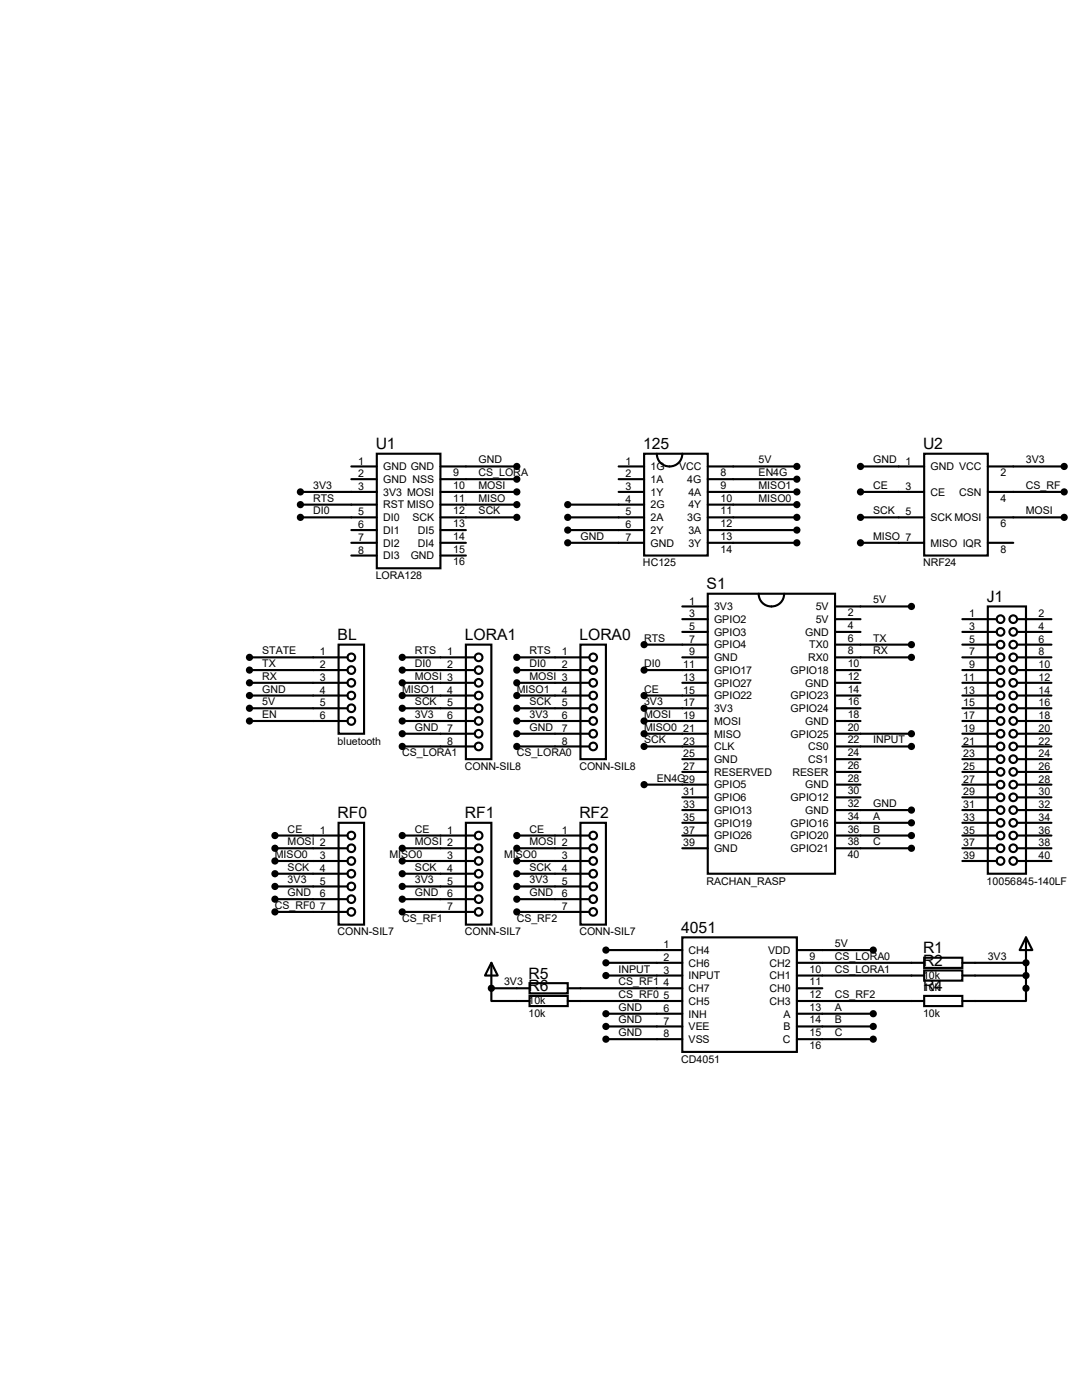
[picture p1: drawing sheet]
<svg xmlns="http://www.w3.org/2000/svg" width="216mm" height="279mm" viewBox="0 0 216 279" stroke-linecap="round" stroke-linejoin="round" font-family="sans-serif">
<g fill="none" stroke="#000" stroke-width=".42">
<path d="M59.9 98.2h15.3M70.1 93.1h5.1M70.1 95.6h5.1M75.2 90.6h12.7v22.8h-12.7zM87.9 93.1h15.2M87.9 98.2h15.2M87.9 95.6h15.2M123.4 93.1h5.1M123.4 98.2h5.1M123.4 95.6h5.1M128.5 90.6h12.7v20.3h-12.7zM131.1 90.6a2.54 2.54 0 0 0 2.5 2.5 2.54 2.54 0 0 0 2.5-2.5"/>
<path d="M141.2 93.1h17.8M141.2 98.2h17.8M141.2 95.6h17.8M171.7 93.1h12.7M171.7 98.2h12.7M184.4 90.6h12.7v20.3h-12.7zM197.1 93.1h15.2M197.1 98.2h15.2M59.9 103.3h15.3M59.9 100.7h15.3M70.1 108.3h5.1M70.1 105.8h5.1"/>
<path d="M70.1 110.9h5.1M87.9 103.3h15.2M87.9 108.3h5.1M87.9 100.7h15.2M87.9 105.8h5.1M87.9 110.9h5.1M113.3 103.3h15.2M113.3 108.3h15.2M113.3 100.7h15.2M113.3 105.8h15.2M141.2 118.5h25.4v55.9h-25.4zM141.2 103.3h17.8"/>
<path d="M141.2 108.3h17.8M141.2 100.7h17.8M141.2 105.8h17.8M151.4 118.5a2.54 2.54 0 0 0 2.5 2.5 2.54 2.54 0 0 0 2.6-2.5M171.7 103.3h12.7M171.7 108.3h12.7M197.1 103.3h15.2M197.1 108.3h5.1M49.8 131.2h19.5M49.8 133.7h19.5M49.8 136.3h19.5M49.8 138.8h19.5"/>
<path d="M67.6 128.7h5v17.7h-5zM80.3 131.2h14.4M80.3 133.7h14.4M80.3 136.3h14.4M80.3 138.8h14.4M93 128.7h5v22.8h-5zM103.1 131.2h14.5M103.1 133.7h14.5M103.1 136.3h14.5M103.1 138.8h14.5M115.8 128.7h5.1v22.8h-5.1zM128.5 133.7h12.7"/>
<path d="M128.5 138.8h12.7M128.5 128.7h12.7M136.1 131.2h5.1M136.1 136.3h5.1M136.1 121h5.1M136.1 126.1h5.1M136.1 123.6h5.1M166.6 131.2h15.3M166.6 133.7h5.1M166.6 136.3h5.1M166.6 138.8h5.1M166.6 128.7h15.3"/>
<path d="M166.6 121h15.3M166.6 126.1h5.1M166.6 123.6h5.1M192 131.2h6.9M192 133.7h6.9M192 136.3h6.9M192 138.8h6.9M192 128.7h6.9M192 126.1h6.9M192 123.6h6.9M197.1 121h7.6v53.4h-7.6zM202.9 131.2h6.9"/>
<path d="M202.9 133.7h6.9M202.9 136.3h6.9M202.9 138.8h6.9M202.9 128.7h6.9M202.9 126.1h6.9M202.9 123.6h6.9M49.8 141.4h19.5M49.8 143.9h19.5M80.3 141.4h14.4M80.3 143.9h14.4M80.3 146.4h14.4M80.3 149h14.4"/>
<path d="M103.1 141.4h14.5M103.1 143.9h14.5M103.1 146.4h14.5M103.1 149h14.5M128.5 141.4h12.7M128.5 143.9h12.7M128.5 146.4h12.7M128.5 149h12.7M128.5 156.6h12.7M136.1 151.5h5.1M136.1 154.1h5.1M136.1 159.1h5.1"/>
<path d="M166.6 141.4h5.1M166.6 143.9h5.1M166.6 146.4h15.3M166.6 149h15.3M166.6 156.6h5.1M166.6 151.5h5.1M166.6 154.1h5.1M166.6 159.1h5.1M192 141.4h6.9M192 143.9h6.9M192 146.4h6.9M192 149h6.9"/>
<path d="M192 156.6h6.9M192 151.5h6.9M192 154.1h6.9M192 159.1h6.9M202.9 141.4h6.9M202.9 143.9h6.9M202.9 146.4h6.9M202.9 149h6.9M202.9 156.6h6.9M202.9 151.5h6.9M202.9 154.1h6.9M202.9 159.1h6.9"/>
<path d="M54.9 166.8h14.4M54.9 169.3h14.4M54.9 179.5h14.4M54.9 176.9h14.4M54.9 174.4h14.4M54.9 171.8h14.4M67.6 164.2h5v20.3h-5zM80.3 166.8h14.4M80.3 169.3h14.4M80.3 179.5h14.4M80.3 176.9h14.4M80.3 174.4h14.4"/>
<path d="M80.3 171.8h14.4M93 164.2h5v20.3h-5zM103.1 166.8h14.5M103.1 169.3h14.5M103.1 179.5h14.5M103.1 176.9h14.5M103.1 174.4h14.5M103.1 171.8h14.5M115.8 164.2h5.1v20.3h-5.1zM136.1 164.2h5.1M136.1 166.8h5.1M136.1 169.3h5.1"/>
<path d="M136.1 161.7h5.1M166.6 164.2h15.3M166.6 166.8h15.3M166.6 169.3h15.3M166.6 161.7h15.3M192 164.2h6.9M192 166.8h6.9M192 169.3h6.9M192 161.7h6.9M192 171.8h6.9M202.9 164.2h6.9M202.9 166.8h6.9"/>
<path d="M202.9 169.3h6.9M202.9 161.7h6.9M202.9 171.8h6.9M54.9 182h14.4M80.3 182h14.4M98 192.2l1.3 2.5h-2.5zM98 197.2v2.6h7.7M98 197.2h7.7M98 192.2v5M103.1 182h14.5M105.7 196.2h7.6v2h-7.6zM105.7 198.8h7.6v2h-7.6z"/>
<path d="M113.3 199.8h22.8M113.3 197.2h22.8M120.9 189.6h15.2M120.9 194.7h15.2M120.9 192.2h15.2M136.1 187.1h22.9v22.8h-22.9zM159 189.6h15.2M159 194.7h25.4M159 192.2h25.4M159 199.8h25.4M159 197.2h5.1M184.4 191.1h7.6v2.1h-7.6z"/>
<path d="M184.4 193.7h7.6v2h-7.6zM184.4 198.8h7.6v2h-7.6zM192 194.7h12.7M192 192.2h12.7M204.7 187.1l1.3 2.5h-2.5zM204.7 187.1v12.7h-12.7M120.9 202.3h15.2M120.9 204.9h15.2M120.9 207.4h15.2M159 202.3h15.2M159 204.9h15.2M159 207.4h15.2"/>
<circle cx="70.1" cy="133.7" r=".76"/>
<circle cx="70.1" cy="136.3" r=".76"/>
<circle cx="70.1" cy="138.8" r=".76"/>
<circle cx="70.1" cy="131.2" r=".76"/>
<circle cx="95.5" cy="131.2" r=".76"/>
<circle cx="95.5" cy="133.7" r=".76"/>
<circle cx="95.5" cy="136.3" r=".76"/>
<circle cx="95.5" cy="138.8" r=".76"/>
<circle cx="118.4" cy="133.7" r=".76"/>
<circle cx="118.4" cy="136.3" r=".76"/>
<circle cx="118.4" cy="138.8" r=".76"/>
<circle cx="118.4" cy="131.2" r=".76"/>
<circle cx="199.6" cy="123.6" r=".76"/>
<circle cx="199.6" cy="126.1" r=".76"/>
<circle cx="199.6" cy="131.2" r=".76"/>
<circle cx="199.6" cy="133.7" r=".76"/>
<circle cx="199.6" cy="136.3" r=".76"/>
<circle cx="199.6" cy="128.7" r=".76"/>
<circle cx="199.6" cy="138.8" r=".76"/>
<circle cx="202.2" cy="123.6" r=".76"/>
<circle cx="202.2" cy="126.1" r=".76"/>
<circle cx="202.2" cy="133.7" r=".76"/>
<circle cx="202.2" cy="128.7" r=".76"/>
<circle cx="202.2" cy="131.2" r=".76"/>
<circle cx="202.2" cy="136.3" r=".76"/>
<circle cx="202.2" cy="138.8" r=".76"/>
<circle cx="70.1" cy="143.9" r=".76"/>
<circle cx="70.1" cy="141.4" r=".76"/>
<circle cx="95.5" cy="146.4" r=".76"/>
<circle cx="95.5" cy="143.9" r=".76"/>
<circle cx="95.5" cy="149" r=".76"/>
<circle cx="95.5" cy="141.4" r=".76"/>
<circle cx="118.4" cy="143.9" r=".76"/>
<circle cx="118.4" cy="141.4" r=".76"/>
<circle cx="118.4" cy="149" r=".76"/>
<circle cx="118.4" cy="146.4" r=".76"/>
<circle cx="199.6" cy="154.1" r=".76"/>
<circle cx="199.6" cy="141.4" r=".76"/>
<circle cx="199.6" cy="143.9" r=".76"/>
<circle cx="199.6" cy="156.6" r=".76"/>
<circle cx="199.6" cy="159.1" r=".76"/>
<circle cx="199.6" cy="149" r=".76"/>
<circle cx="199.6" cy="146.4" r=".76"/>
<circle cx="199.6" cy="151.5" r=".76"/>
<circle cx="202.2" cy="146.4" r=".76"/>
<circle cx="202.2" cy="141.4" r=".76"/>
<circle cx="202.2" cy="143.9" r=".76"/>
<circle cx="202.2" cy="149" r=".76"/>
<circle cx="202.2" cy="151.5" r=".76"/>
<circle cx="202.2" cy="159.1" r=".76"/>
<circle cx="202.2" cy="154.1" r=".76"/>
<circle cx="202.2" cy="156.6" r=".76"/>
<circle cx="70.1" cy="176.9" r=".76"/>
<circle cx="70.1" cy="169.3" r=".76"/>
<circle cx="70.1" cy="171.8" r=".76"/>
<circle cx="70.1" cy="179.5" r=".76"/>
<circle cx="70.1" cy="174.4" r=".76"/>
<circle cx="70.1" cy="166.8" r=".76"/>
<circle cx="95.5" cy="169.3" r=".76"/>
<circle cx="95.5" cy="171.8" r=".76"/>
<circle cx="95.5" cy="166.8" r=".76"/>
<circle cx="95.5" cy="179.5" r=".76"/>
<circle cx="95.5" cy="174.4" r=".76"/>
<circle cx="95.5" cy="176.9" r=".76"/>
<circle cx="118.4" cy="166.8" r=".76"/>
<circle cx="118.4" cy="174.4" r=".76"/>
<circle cx="118.4" cy="179.5" r=".76"/>
<circle cx="118.4" cy="169.3" r=".76"/>
<circle cx="118.4" cy="171.8" r=".76"/>
<circle cx="118.4" cy="176.9" r=".76"/>
<circle cx="199.6" cy="169.3" r=".76"/>
<circle cx="199.6" cy="161.7" r=".76"/>
<circle cx="199.6" cy="166.8" r=".76"/>
<circle cx="199.6" cy="164.2" r=".76"/>
<circle cx="199.6" cy="171.8" r=".76"/>
<circle cx="202.2" cy="161.7" r=".76"/>
<circle cx="202.2" cy="164.2" r=".76"/>
<circle cx="202.2" cy="171.8" r=".76"/>
<circle cx="202.2" cy="166.8" r=".76"/>
<circle cx="202.2" cy="169.3" r=".76"/>
<circle cx="70.1" cy="182" r=".76"/>
<circle cx="95.5" cy="182" r=".76"/>
<circle cx="118.4" cy="182" r=".76"/>
</g>
<g fill="#000">
<circle cx="98" cy="197.2" r=".21"/>
<circle cx="204.7" cy="192.2" r=".21"/>
</g>
<g fill="#000" stroke="#000" stroke-width=".42">
<circle cx="59.9" cy="98.2" r=".51"/>
<circle cx="103.1" cy="93.1" r=".51"/>
<circle cx="103.1" cy="95.6" r=".51"/>
<circle cx="103.1" cy="98.2" r=".51"/>
<circle cx="159" cy="98.2" r=".51"/>
<circle cx="159" cy="93.1" r=".51"/>
<circle cx="159" cy="95.6" r=".51"/>
<circle cx="171.7" cy="93.1" r=".51"/>
<circle cx="171.7" cy="98.2" r=".51"/>
<circle cx="212.3" cy="93.1" r=".51"/>
<circle cx="212.3" cy="98.2" r=".51"/>
<circle cx="59.9" cy="100.7" r=".51"/>
<circle cx="59.9" cy="103.3" r=".51"/>
<circle cx="103.1" cy="100.7" r=".51"/>
<circle cx="103.1" cy="103.3" r=".51"/>
<circle cx="113.3" cy="103.3" r=".51"/>
<circle cx="113.3" cy="105.8" r=".51"/>
<circle cx="113.3" cy="100.7" r=".51"/>
<circle cx="113.3" cy="108.3" r=".51"/>
<circle cx="159" cy="108.3" r=".51"/>
<circle cx="159" cy="103.3" r=".51"/>
<circle cx="159" cy="105.8" r=".51"/>
<circle cx="159" cy="100.7" r=".51"/>
<circle cx="171.7" cy="103.3" r=".51"/>
<circle cx="171.7" cy="108.3" r=".51"/>
<circle cx="212.3" cy="103.3" r=".51"/>
<circle cx="49.8" cy="138.8" r=".51"/>
<circle cx="49.8" cy="131.2" r=".51"/>
<circle cx="49.8" cy="133.7" r=".51"/>
<circle cx="49.8" cy="136.3" r=".51"/>
<circle cx="80.3" cy="133.7" r=".51"/>
<circle cx="80.3" cy="136.3" r=".51"/>
<circle cx="80.3" cy="138.8" r=".51"/>
<circle cx="80.3" cy="131.2" r=".51"/>
<circle cx="103.1" cy="133.7" r=".51"/>
<circle cx="103.1" cy="131.2" r=".51"/>
<circle cx="103.1" cy="136.3" r=".51"/>
<circle cx="103.1" cy="138.8" r=".51"/>
<circle cx="128.5" cy="133.7" r=".51"/>
<circle cx="128.5" cy="138.8" r=".51"/>
<circle cx="128.5" cy="128.7" r=".51"/>
<circle cx="181.9" cy="121" r=".51"/>
<circle cx="181.9" cy="128.7" r=".51"/>
<circle cx="181.9" cy="131.2" r=".51"/>
<circle cx="49.8" cy="143.9" r=".51"/>
<circle cx="49.8" cy="141.4" r=".51"/>
<circle cx="80.3" cy="149" r=".51"/>
<circle cx="80.3" cy="143.9" r=".51"/>
<circle cx="80.3" cy="146.4" r=".51"/>
<circle cx="80.3" cy="141.4" r=".51"/>
<circle cx="103.1" cy="146.4" r=".51"/>
<circle cx="103.1" cy="149" r=".51"/>
<circle cx="103.1" cy="143.9" r=".51"/>
<circle cx="103.1" cy="141.4" r=".51"/>
<circle cx="128.5" cy="146.4" r=".51"/>
<circle cx="128.5" cy="149" r=".51"/>
<circle cx="128.5" cy="141.4" r=".51"/>
<circle cx="128.5" cy="143.9" r=".51"/>
<circle cx="128.5" cy="156.6" r=".51"/>
<circle cx="181.9" cy="146.4" r=".51"/>
<circle cx="181.9" cy="149" r=".51"/>
<circle cx="54.9" cy="176.9" r=".51"/>
<circle cx="54.9" cy="179.5" r=".51"/>
<circle cx="54.9" cy="171.8" r=".51"/>
<circle cx="54.9" cy="166.8" r=".51"/>
<circle cx="54.9" cy="169.3" r=".51"/>
<circle cx="54.9" cy="174.4" r=".51"/>
<circle cx="80.3" cy="171.8" r=".51"/>
<circle cx="80.3" cy="166.8" r=".51"/>
<circle cx="80.3" cy="174.4" r=".51"/>
<circle cx="80.3" cy="169.3" r=".51"/>
<circle cx="80.3" cy="179.5" r=".51"/>
<circle cx="80.3" cy="176.9" r=".51"/>
<circle cx="103.1" cy="176.9" r=".51"/>
<circle cx="103.1" cy="179.5" r=".51"/>
<circle cx="103.1" cy="174.4" r=".51"/>
<circle cx="103.1" cy="171.8" r=".51"/>
<circle cx="103.1" cy="169.3" r=".51"/>
<circle cx="103.1" cy="166.8" r=".51"/>
<circle cx="181.9" cy="161.7" r=".51"/>
<circle cx="181.9" cy="164.2" r=".51"/>
<circle cx="181.9" cy="169.3" r=".51"/>
<circle cx="181.9" cy="166.8" r=".51"/>
<circle cx="54.9" cy="182" r=".51"/>
<circle cx="80.3" cy="182" r=".51"/>
<circle cx="98" cy="197.2" r=".51"/>
<circle cx="103.1" cy="182" r=".51"/>
<circle cx="120.9" cy="189.6" r=".51"/>
<circle cx="120.9" cy="192.2" r=".51"/>
<circle cx="120.9" cy="194.7" r=".51"/>
<circle cx="174.2" cy="189.6" r=".51"/>
<circle cx="204.7" cy="197.2" r=".51"/>
<circle cx="204.7" cy="192.2" r=".51"/>
<circle cx="204.7" cy="194.7" r=".51"/>
<circle cx="120.9" cy="207.4" r=".51"/>
<circle cx="120.9" cy="202.3" r=".51"/>
<circle cx="120.9" cy="204.9" r=".51"/>
<circle cx="174.2" cy="207.4" r=".51"/>
<circle cx="174.2" cy="202.3" r=".51"/>
<circle cx="174.2" cy="204.9" r=".51"/>
</g>
<g font-size="3.1">
<text x="75" y="89.7">U1</text>
<text x="128.3" y="89.7">125</text>
<text x="184.2" y="89.7">U2</text>
<text x="141" y="117.6">S1</text>
<text x="196.9" y="120.1">J1</text>
<text x="67.3" y="127.8">BL</text>
<text x="92.7" y="127.8">LORA1</text>
<text x="115.6" y="127.8">LORA0</text>
<text x="67.3" y="163.3">RF0</text>
<text x="92.7" y="163.3">RF1</text>
<text x="115.6" y="163.3">RF2</text>
<text x="135.9" y="186.2">4051</text>
<text x="184.2" y="190.2">R1</text>
<text x="105.4" y="195.3">R5</text>
<text x="105.4" y="197.9">R6</text>
<text x="184.2" y="192.8">R2</text>
<text x="184.2" y="197.9">R4</text>
</g>
<g font-size="2.1">
<text x="71.5" y="92.7">1</text>
<text x="71.5" y="95.2">2</text>
<text x="76.4" y="93.9">GND GND</text>
<text x="90.4" y="95">9</text>
<text x="95.5" y="92.5">GND</text>
<text x="95.5" y="95">CS_LORA</text>
<text x="124.8" y="92.7">1</text>
<text x="124.8" y="95.2">2</text>
<text x="129.8" y="93.9">1G</text>
<text x="135.5" y="93.9">VCC</text>
<text x="143.8" y="95">8</text>
<text x="151.4" y="92.5">5V</text>
<text x="151.4" y="95">EN4G</text>
<text x="174.2" y="92.5">GND</text>
<text x="180.7" y="92.7">1</text>
<text x="185.7" y="93.9">GND VCC</text>
<text x="199.6" y="95">2</text>
<text x="204.7" y="92.5">3V3</text>
<text x="62.5" y="97.6">3V3</text>
<text x="62.5" y="100.1">RTS</text>
<text x="71.5" y="97.8">3</text>
<text x="76.4" y="96.4">GND NSS</text>
<text x="76.4" y="98.9">3V3 MOSI</text>
<text x="76.4" y="101.5">RST MISO</text>
<text x="90.4" y="100.1">11</text>
<text x="90.4" y="97.6">10</text>
<text x="95.5" y="97.6">MOSI</text>
<text x="95.5" y="100.1">MISO</text>
<text x="124.8" y="97.8">3</text>
<text x="124.8" y="100.3">4</text>
<text x="129.8" y="96.4">1A</text>
<text x="129.8" y="98.9">1Y</text>
<text x="129.8" y="101.5">2G</text>
<text x="137.1" y="96.4">4G</text>
<text x="137.4" y="101.5">4Y</text>
<text x="137.4" y="98.9">4A</text>
<text x="143.8" y="100.1">10</text>
<text x="143.8" y="97.6">9</text>
<text x="151.4" y="97.6">MISO1</text>
<text x="151.4" y="100.1">MISO0</text>
<text x="174.2" y="97.6">CE</text>
<text x="180.7" y="97.8">3</text>
<text x="185.7" y="98.9">CE</text>
<text x="191.4" y="98.9">CSN</text>
<text x="199.6" y="100.1">4</text>
<text x="204.7" y="97.6">CS_RF</text>
<text x="62.5" y="102.7">DI0</text>
<text x="71.5" y="102.9">5</text>
<text x="71.5" y="105.4">6</text>
<text x="71.5" y="107.9">7</text>
<text x="76.4" y="104">DI0</text>
<text x="76.4" y="106.6">DI1</text>
<text x="82.3" y="104">SCK</text>
<text x="83.3" y="106.6">DI5</text>
<text x="90.4" y="107.7">14</text>
<text x="90.4" y="105.2">13</text>
<text x="90.4" y="102.7">12</text>
<text x="95.5" y="102.7">SCK</text>
<text x="115.8" y="107.7">GND</text>
<text x="124.8" y="102.9">5</text>
<text x="124.8" y="105.4">6</text>
<text x="124.8" y="107.9">7</text>
<text x="129.8" y="104">2A</text>
<text x="129.8" y="106.6">2Y</text>
<text x="137.1" y="104">3G</text>
<text x="137.4" y="106.6">3A</text>
<text x="143.8" y="107.7">13</text>
<text x="143.8" y="105.2">12</text>
<text x="143.8" y="102.7">11</text>
<text x="174.2" y="102.7">SCK</text>
<text x="174.2" y="107.7">MISO 7</text>
<text x="180.7" y="102.9">5</text>
<text x="185.7" y="104">SCK MOSI</text>
<text x="199.6" y="105.2">6</text>
<text x="204.7" y="102.7">MOSI</text>
<text x="71.5" y="110.5">8</text>
<text x="76.4" y="109.1">DI2</text>
<text x="76.4" y="111.6">DI3</text>
<text x="82" y="111.6">GND</text>
<text x="83.3" y="109.1">DI4</text>
<text x="90.4" y="112.8">16</text>
<text x="90.4" y="110.3">15</text>
<text x="128.3" y="113">HC125</text>
<text x="129.8" y="109.1">GND</text>
<text x="137.4" y="109.1">3Y</text>
<text x="143.8" y="110.3">14</text>
<text x="184.2" y="113">NRF24</text>
<text x="185.7" y="109.1">MISO IQR</text>
<text x="199.6" y="110.3">8</text>
<text x="75" y="115.6">LORA128</text>
<text x="137.5" y="125.7">5</text>
<text x="137.5" y="123.2">3</text>
<text x="137.5" y="120.7">1</text>
<text x="142.5" y="124.3">GPIO2</text>
<text x="142.5" y="121.8">3V3</text>
<text x="162.8" y="124.3">5V</text>
<text x="162.8" y="121.8">5V</text>
<text x="169.2" y="125.5">4</text>
<text x="169.2" y="123">2</text>
<text x="174.2" y="120.4">5V</text>
<text x="193.4" y="123.2">1</text>
<text x="193.4" y="125.7">3</text>
<text x="207.2" y="123.2">2</text>
<text x="207.2" y="125.7">4</text>
<text x="52.3" y="130.6">STATE</text>
<text x="63.8" y="130.8">1</text>
<text x="82.8" y="130.6">RTS</text>
<text x="89.2" y="130.8">1</text>
<text x="105.7" y="130.6">RTS</text>
<text x="112.1" y="130.8">1</text>
<text x="128.5" y="128.1">RTS</text>
<text x="137.5" y="128.3">7</text>
<text x="137.5" y="130.8">9</text>
<text x="142.5" y="126.9">GPIO3</text>
<text x="142.5" y="129.4">GPIO4</text>
<text x="142.5" y="132">GND</text>
<text x="160.7" y="126.9">GND</text>
<text x="161.2" y="132">RX0</text>
<text x="161.5" y="129.4">TX0</text>
<text x="169.2" y="130.6">8</text>
<text x="169.2" y="128.1">6</text>
<text x="174.2" y="128.1">TX</text>
<text x="174.2" y="130.6">RX</text>
<text x="193.4" y="128.3">5</text>
<text x="193.4" y="130.8">7</text>
<text x="207.2" y="128.3">6</text>
<text x="207.2" y="130.8">8</text>
<text x="52.3" y="133.1">TX</text>
<text x="52.3" y="135.7">RX</text>
<text x="63.8" y="133.3">2</text>
<text x="63.8" y="135.9">3</text>
<text x="82.8" y="135.7">MOSI 3</text>
<text x="82.8" y="133.1">DI0</text>
<text x="89.2" y="133.3">2</text>
<text x="105.7" y="135.7">MOSI 3</text>
<text x="105.7" y="133.1">DI0</text>
<text x="112.1" y="133.3">2</text>
<text x="128.5" y="133.1">DI0</text>
<text x="136.3" y="133.3">11</text>
<text x="136.3" y="135.9">13</text>
<text x="142.5" y="134.5">GPIO17</text>
<text x="142.5" y="137">GPIO27</text>
<text x="157.8" y="134.5">GPIO18</text>
<text x="160.7" y="137">GND</text>
<text x="169.2" y="135.7">12</text>
<text x="169.2" y="133.1">10</text>
<text x="192.2" y="135.9">11</text>
<text x="193.4" y="133.3">9</text>
<text x="207.2" y="133.3">10</text>
<text x="207.2" y="135.9">12</text>
<text x="52.3" y="138.2">GND</text>
<text x="52.3" y="140.8">5V</text>
<text x="52.3" y="143.3">EN</text>
<text x="63.8" y="138.4">4</text>
<text x="63.8" y="141">5</text>
<text x="63.8" y="143.5">6</text>
<text x="80.3" y="138.2">MISO1</text>
<text x="82.8" y="143.3">3V3</text>
<text x="82.8" y="140.8">SCK</text>
<text x="89.2" y="138.4">4</text>
<text x="89.2" y="141">5</text>
<text x="89.2" y="143.5">6</text>
<text x="103.1" y="138.2">MISO1</text>
<text x="105.7" y="143.3">3V3</text>
<text x="105.7" y="140.8">SCK</text>
<text x="112.1" y="138.4">4</text>
<text x="112.1" y="141">5</text>
<text x="112.1" y="143.5">6</text>
<text x="128.5" y="143.3">MOSI</text>
<text x="128.5" y="140.8">3V3</text>
<text x="128.5" y="138.2">CE</text>
<text x="136.3" y="138.4">15</text>
<text x="136.3" y="141">17</text>
<text x="136.3" y="143.5">19</text>
<text x="142.5" y="139.6">GPIO22</text>
<text x="142.5" y="142.1">3V3</text>
<text x="157.8" y="142.1">GPIO24</text>
<text x="157.8" y="139.6">GPIO23</text>
<text x="169.2" y="143.3">18</text>
<text x="169.2" y="140.8">16</text>
<text x="169.2" y="138.2">14</text>
<text x="192.2" y="138.4">13</text>
<text x="192.2" y="141">15</text>
<text x="192.2" y="143.5">17</text>
<text x="207.2" y="138.4">14</text>
<text x="207.2" y="141">16</text>
<text x="207.2" y="143.5">18</text>
<text x="67.3" y="148.6">bluetooth</text>
<text x="82.8" y="145.8">GND</text>
<text x="89.2" y="146">7</text>
<text x="89.2" y="148.6">8</text>
<text x="105.7" y="145.8">GND</text>
<text x="112.1" y="146">7</text>
<text x="112.1" y="148.6">8</text>
<text x="128.5" y="145.8">MISO0</text>
<text x="128.5" y="148.4">SCK</text>
<text x="136.3" y="146">21</text>
<text x="136.3" y="148.6">23</text>
<text x="142.5" y="144.7">MOSI</text>
<text x="142.5" y="147.2">MISO</text>
<text x="142.5" y="149.7">CLK</text>
<text x="157.8" y="147.2">GPIO25</text>
<text x="160.7" y="144.7">GND</text>
<text x="161.2" y="149.7">CS0</text>
<text x="169.2" y="148.4">22</text>
<text x="169.2" y="145.8">20</text>
<text x="174.2" y="148.4">INPUT</text>
<text x="192.2" y="146">19</text>
<text x="192.2" y="148.6">21</text>
<text x="207.2" y="146">20</text>
<text x="207.2" y="148.6">22</text>
<text x="80.3" y="150.9">CS_LORA1</text>
<text x="92.7" y="153.7">CONN-SIL8</text>
<text x="103.1" y="150.9">CS_LORA0</text>
<text x="115.6" y="153.7">CONN-SIL8</text>
<text x="131.1" y="156">EN4G29</text>
<text x="136.3" y="151.1">25</text>
<text x="136.3" y="153.7">27</text>
<text x="142.5" y="152.3">GND</text>
<text x="142.5" y="154.8">RESERVED</text>
<text x="158.1" y="154.8">RESER</text>
<text x="161.2" y="152.3">CS1</text>
<text x="169.2" y="156">28</text>
<text x="169.2" y="153.5">26</text>
<text x="169.2" y="150.9">24</text>
<text x="192.2" y="151.1">23</text>
<text x="192.2" y="153.7">25</text>
<text x="207.2" y="151.1">24</text>
<text x="207.2" y="153.7">26</text>
<text x="136.3" y="158.8">31</text>
<text x="136.3" y="161.3">33</text>
<text x="142.5" y="157.4">GPIO5</text>
<text x="142.5" y="159.9">GPIO6</text>
<text x="157.8" y="159.9">GPIO12</text>
<text x="160.7" y="157.4">GND</text>
<text x="169.2" y="161.1">32</text>
<text x="169.2" y="158.5">30</text>
<text x="174.2" y="161.1">GND</text>
<text x="192.2" y="156.2">27</text>
<text x="192.2" y="158.8">29</text>
<text x="192.2" y="161.3">31</text>
<text x="207.2" y="156.2">28</text>
<text x="207.2" y="158.8">30</text>
<text x="207.2" y="161.3">32</text>
<text x="57.4" y="166.2">CE</text>
<text x="63.8" y="166.4">1</text>
<text x="82.8" y="166.2">CE</text>
<text x="89.2" y="166.4">1</text>
<text x="105.7" y="166.2">CE</text>
<text x="112.1" y="166.4">1</text>
<text x="136.3" y="163.8">35</text>
<text x="136.3" y="166.4">37</text>
<text x="142.5" y="162.4">GPIO13</text>
<text x="142.5" y="165">GPIO19</text>
<text x="142.5" y="167.5">GPIO26</text>
<text x="157.8" y="165">GPIO16</text>
<text x="157.8" y="167.5">GPIO20</text>
<text x="160.7" y="162.4">GND</text>
<text x="169.2" y="166.2">36</text>
<text x="169.2" y="163.6">34</text>
<text x="174.2" y="163.6">A</text>
<text x="174.2" y="166.2">B</text>
<text x="192.2" y="163.8">33</text>
<text x="192.2" y="166.4">35</text>
<text x="207.2" y="163.8">34</text>
<text x="207.2" y="166.4">36</text>
<text x="54.9" y="171.2">MISO0</text>
<text x="57.4" y="173.8">SCK</text>
<text x="57.4" y="168.7">MOSI 2</text>
<text x="63.8" y="171.4">3</text>
<text x="63.8" y="174">4</text>
<text x="77.7" y="171.2">MISO0</text>
<text x="82.8" y="173.8">SCK</text>
<text x="82.8" y="168.7">MOSI 2</text>
<text x="89.2" y="171.4">3</text>
<text x="89.2" y="174">4</text>
<text x="100.6" y="171.2">MISO0</text>
<text x="105.7" y="173.8">SCK</text>
<text x="105.7" y="168.7">MOSI 2</text>
<text x="112.1" y="171.4">3</text>
<text x="112.1" y="174">4</text>
<text x="136.3" y="168.9">39</text>
<text x="142.5" y="170.1">GND</text>
<text x="157.8" y="170.1">GPIO21</text>
<text x="169.2" y="168.7">38</text>
<text x="169.2" y="171.2">40</text>
<text x="174.2" y="168.7">C</text>
<text x="192.2" y="168.9">37</text>
<text x="192.2" y="171.4">39</text>
<text x="207.2" y="168.9">38</text>
<text x="207.2" y="171.4">40</text>
<text x="57.4" y="178.9">GND</text>
<text x="57.4" y="176.3">3V3</text>
<text x="63.8" y="176.5">5</text>
<text x="63.8" y="179.1">6</text>
<text x="82.8" y="178.9">GND</text>
<text x="82.8" y="176.3">3V3</text>
<text x="89.2" y="176.5">5</text>
<text x="89.2" y="179.1">6</text>
<text x="105.7" y="178.9">GND</text>
<text x="105.7" y="176.3">3V3</text>
<text x="112.1" y="176.5">5</text>
<text x="112.1" y="179.1">6</text>
<text x="141" y="176.5">RACHAN_RASP</text>
<text x="196.9" y="176.5">10056845-140LF</text>
<text x="54.9" y="181.4">CS_RF0</text>
<text x="63.8" y="181.6">7</text>
<text x="80.3" y="183.9">CS_RF1</text>
<text x="89.2" y="181.6">7</text>
<text x="103.1" y="183.9">CS_RF2</text>
<text x="112.1" y="181.6">7</text>
<text x="67.3" y="186.7">CONN-SIL7</text>
<text x="92.7" y="186.7">CONN-SIL7</text>
<text x="115.6" y="186.7">CONN-SIL7</text>
<text x="132.4" y="189.2">1</text>
<text x="132.4" y="191.8">2</text>
<text x="137.4" y="190.4">CH4</text>
<text x="153.3" y="190.4">VDD</text>
<text x="161.5" y="191.6">9</text>
<text x="166.6" y="189">5V</text>
<text x="166.6" y="191.6">CS_LORA0</text>
<text x="197.1" y="191.6">3V3</text>
<text x="100.6" y="196.6">3V3</text>
<text x="123.4" y="194.1">INPUT</text>
<text x="123.4" y="196.6">CS_RF1</text>
<text x="132.4" y="194.3">3</text>
<text x="132.4" y="196.8">4</text>
<text x="137.4" y="192.9">CH6</text>
<text x="137.4" y="195.5">INPUT</text>
<text x="137.4" y="198">CH7</text>
<text x="153.5" y="198">CH0</text>
<text x="153.5" y="195.5">CH1</text>
<text x="153.5" y="192.9">CH2</text>
<text x="161.5" y="196.6">11</text>
<text x="161.5" y="194.1">10</text>
<text x="166.6" y="194.1">CS_LORA1</text>
<text x="184.2" y="195.3">10k</text>
<text x="184.2" y="197.9">10k</text>
<text x="105.4" y="200.4">10k</text>
<text x="105.4" y="202.9">10k</text>
<text x="123.4" y="201.7">GND</text>
<text x="123.4" y="199.2">CS_RF0</text>
<text x="132.4" y="199.4">5</text>
<text x="132.4" y="201.9">6</text>
<text x="137.4" y="200.5">CH5</text>
<text x="137.4" y="203.1">INH</text>
<text x="153.5" y="200.5">CH3</text>
<text x="156.3" y="203.1">A</text>
<text x="161.5" y="201.7">13</text>
<text x="161.5" y="199.2">12</text>
<text x="166.6" y="201.7">A</text>
<text x="166.6" y="199.2">CS_RF2</text>
<text x="184.2" y="202.9">10k</text>
<text x="123.4" y="204.3">GND</text>
<text x="123.4" y="206.8">GND</text>
<text x="132.4" y="204.5">7</text>
<text x="132.4" y="207">8</text>
<text x="137.4" y="205.6">VEE</text>
<text x="137.4" y="208.2">VSS</text>
<text x="156.2" y="208.2">C</text>
<text x="156.3" y="205.6">B</text>
<text x="161.5" y="209.3">16</text>
<text x="161.5" y="206.8">15</text>
<text x="161.5" y="204.3">14</text>
<text x="166.6" y="204.3">B</text>
<text x="166.6" y="206.8">C</text>
<text x="135.9" y="212.1">CD4051</text>
</g>
</svg>
